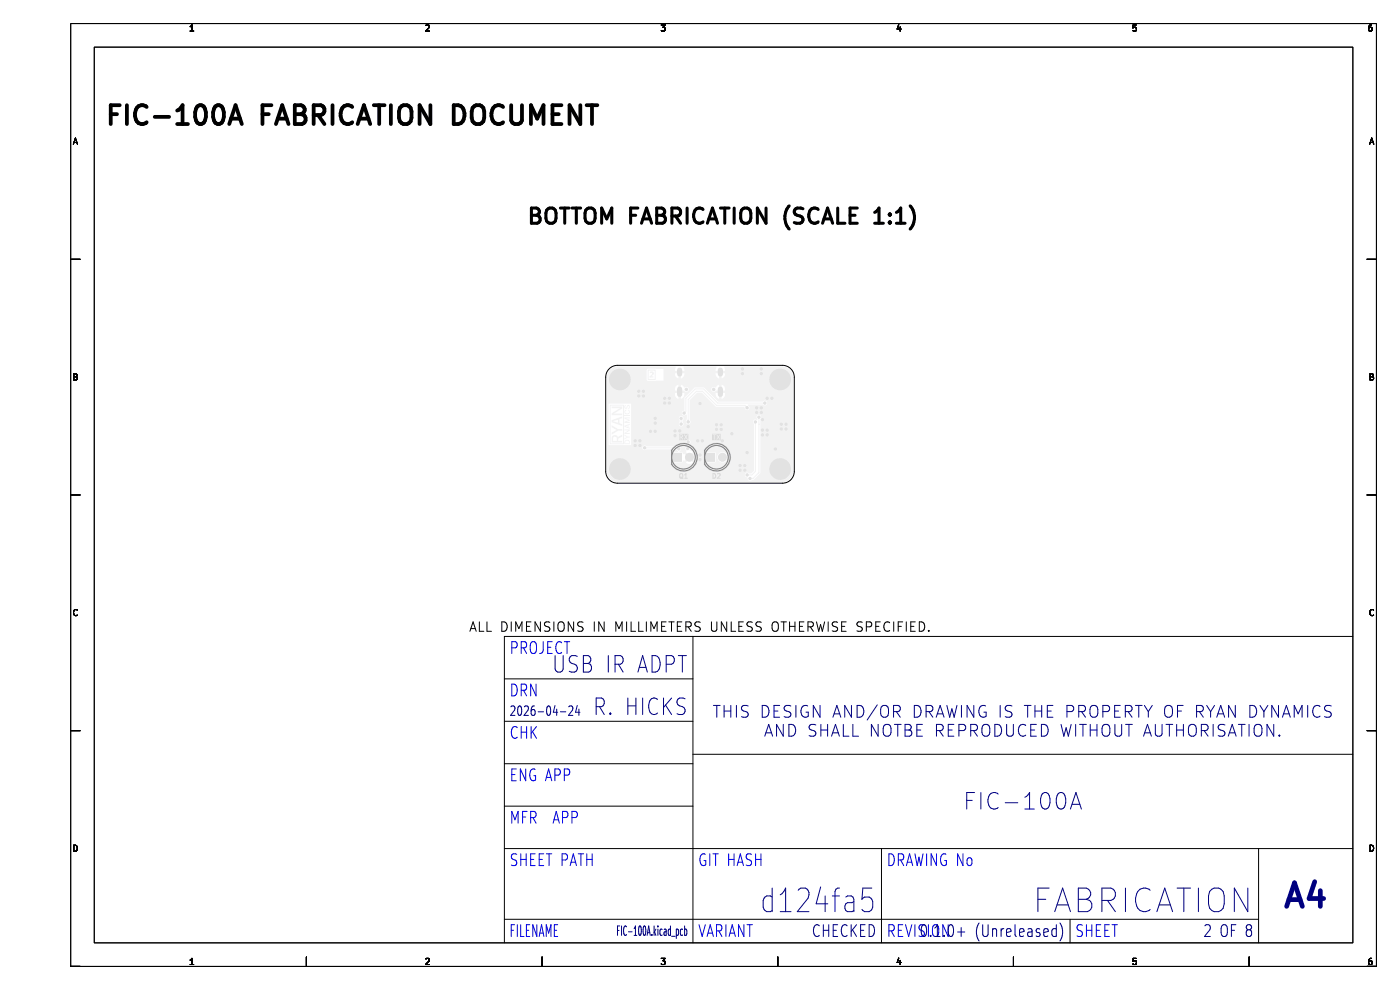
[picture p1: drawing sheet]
<svg xmlns="http://www.w3.org/2000/svg" width="297mm" height="210mm" viewBox="0 0 297 210" stroke-linecap="round" stroke-linejoin="round" font-family="sans-serif">
<path d="M129.4 78l1-.4 .6-.1h35a2.5 2.5 0 0 1 2.5 2.5v20a2.5 2.5 0 0 1-2.5 2.5h-35a2.5 2.5 0 0 1-2.5-2.5v-20a2.5 2.5 0 0 1 .9-2z" fill="none" stroke="#000" stroke-width=".21"/>
<g fill="#f2f2f2">
<path d="M132.5 91.1h1.1v.2l-.9 .6h.9v.1h-1.1v-.2l.9-.5h-.9z" fill-rule="evenodd"/>
<path d="M132.6 86l.2-.1-.2 .4 .2 .2 .3-.5 .3-.1 .2 .3v.4l-.3 .1 .2-.4-.2-.2-.3 .5-.3 .1-.2-.3z" fill-rule="evenodd"/>
<path d="M130 92.5l.6-.2 .5 .4 .9-.5v.4l-.8 .5h-.3l-.1-.3-.3-.2-.3 .1-.2 .4v.4h.9v-.4h.3v.4h.8v.4h-2.2v-1z" fill-rule="evenodd"/>
<path d="M132.5 90.3l1.1-.4v.2l-.3 .1v.4h-.1v-.4l-.6 .2 1 .3v.2l-1.1-.4z" fill-rule="evenodd"/>
<path d="M129.8 86.2h2.2v.4l-1.8 1.2 1.8-.1v.4h-2.2v-.4l1.8-1.1h-1.8z" fill-rule="evenodd"/>
</g>
<path d="M129.5 86h2.8v8.1h-2.8z" fill="none" stroke="#f2f2f2" stroke-width=".21"/>
<g fill="#f2f2f2">
<path d="M132.6 93.5l.4-.2 .4 .1 .2 .5h-.1l-.2-.4h-.4l-.2 .1-.1 .4h.9v-.1h.1v.3h-1.1z" fill-rule="evenodd"/>
<path d="M129.8 90.2l1.3 .8h.9v.4h-.9l-1.3 .8v-.4l1-.6-1-.6z" fill-rule="evenodd"/>
<path d="M132.5 88.6h1.1v.1h-1l1 .4v.1l-.9 .4h.9v.1h-1.1v-.2l.9-.4-.9-.3z" fill-rule="evenodd"/>
<path d="M129.8 89.1l2.2-.8v.4l-.6 .2v.8h-.3v-.7l-1.1 .4 2 .6v.4l-2.2-.8z" fill-rule="evenodd"/>
<path d="M132.5 92.2l.7 .4h.4v.2h-.4l-.7 .4v-.2l.5-.3-.5-.3z" fill-rule="evenodd"/>
<path d="M132.5 88.1h1.1v.2h-1.1z" fill-rule="evenodd"/>
<path d="M132.6 87l.2-.1-.2 .6 .5 .2 .3-.2-.2-.6 .2 .1 .2 .3v.3l-.4 .3-.5-.1-.2-.3z" fill-rule="evenodd"/>
</g>
<path d="M138 79l.3-.1 .2 .3-.6 .7h.6" fill="none" stroke="#f2f2f2" stroke-width=".25"/>
<path d="M137.5 78.5h1.5v2h-1.5z" fill="none" stroke="#f2f2f2" stroke-width=".21"/>
<g fill="#f2f2f2">
<circle cx="131.5" cy="99.5" r="2.25"/>
<circle cx="165.5" cy="99.5" r="2.25"/>
<circle cx="165.5" cy="80.5" r="2.25"/>
</g>
<path d="M144.2 78.5v.8M152.8 78.5v.8M144.2 82.6v1.1M152.8 82.6v1.1" fill="none" stroke="#f2f2f2" stroke-width="1"/>
<g fill="#f2f2f2">
<circle cx="131.5" cy="80.5" r="2.25"/>
<circle cx="153.3" cy="97" r=".9"/>
<circle cx="146.3" cy="97" r=".9"/>
<circle cx="162.8" cy="92.3" r=".3"/>
<circle cx="136.5" cy="84" r=".3"/>
<circle cx="135.8" cy="93.5" r=".3"/>
<circle cx="161.5" cy="87.5" r=".3"/>
<circle cx="142" cy="84.5" r=".3"/>
<circle cx="158" cy="98.8" r=".3"/>
<circle cx="161.8" cy="91.3" r=".3"/>
<circle cx="135.5" cy="84" r=".3"/>
<circle cx="165.8" cy="90" r=".3"/>
<circle cx="143.2" cy="91.4" r=".3"/>
<circle cx="158" cy="99.7" r=".3"/>
<circle cx="152" cy="90.1" r=".3"/>
<circle cx="135.5" cy="83" r=".3"/>
<circle cx="138" cy="91.5" r=".3"/>
<circle cx="139" cy="89.8" r=".3"/>
<circle cx="161.5" cy="78.2" r=".3"/>
<circle cx="152" cy="91.1" r=".3"/>
<circle cx="134.8" cy="93.5" r=".3"/>
<circle cx="135.8" cy="94.5" r=".3"/>
<circle cx="162.8" cy="84.5" r=".3"/>
<circle cx="160.5" cy="87.5" r=".3"/>
<circle cx="141" cy="85.5" r=".3"/>
<circle cx="153" cy="90.1" r=".3"/>
<circle cx="157" cy="98.8" r=".3"/>
<circle cx="139" cy="91.5" r=".3"/>
<circle cx="166.8" cy="90" r=".3"/>
<circle cx="139" cy="88.7" r=".3"/>
<circle cx="148" cy="93.5" r=".3"/>
<circle cx="143.2" cy="92.4" r=".3"/>
<circle cx="161.5" cy="79.3" r=".3"/>
<circle cx="136.5" cy="83" r=".3"/>
<circle cx="164.5" cy="95.3" r=".3"/>
<circle cx="148.5" cy="96.5" r=".3"/>
<circle cx="163.8" cy="84.5" r=".3"/>
<circle cx="157.5" cy="78.2" r=".3"/>
<circle cx="160.5" cy="86.5" r=".3"/>
<circle cx="157.5" cy="79.3" r=".3"/>
<circle cx="161.5" cy="86.5" r=".3"/>
<circle cx="134.8" cy="94.5" r=".3"/>
<circle cx="161.8" cy="92.3" r=".3"/>
<circle cx="142" cy="85.5" r=".3"/>
<circle cx="165.8" cy="91" r=".3"/>
<circle cx="158.5" cy="96" r=".3"/>
<circle cx="153.3" cy="93.5" r=".3"/>
<circle cx="148.5" cy="97.5" r=".3"/>
<circle cx="162.8" cy="91.3" r=".3"/>
<circle cx="149" cy="93.5" r=".3"/>
<circle cx="148.5" cy="85.6" r=".3"/>
<circle cx="146" cy="90.5" r=".3"/>
<circle cx="153" cy="91.1" r=".3"/>
<circle cx="141" cy="84.5" r=".3"/>
<circle cx="161.8" cy="89" r=".3"/>
<circle cx="157" cy="99.7" r=".3"/>
<circle cx="166.8" cy="91" r=".3"/>
<circle cx="155.3" cy="92" r=".3"/>
<circle cx="144.2" cy="91.4" r=".3"/>
<circle cx="144.5" cy="90" r=".3"/>
<circle cx="144.5" cy="88.8" r=".3"/>
<circle cx="146" cy="93.7" r=".3"/>
<circle cx="145.9" cy="95.2" r=".3"/>
<circle cx="161" cy="88.5" r=".3"/>
<circle cx="159.1" cy="101.5" r=".3"/>
<circle cx="160.3" cy="89.5" r=".3"/>
<circle cx="158.5" cy="100.7" r=".3"/>
<circle cx="144" cy="95.2" r=".3"/>
<circle cx="136.8" cy="95" r=".3"/>
<circle cx="145.1" cy="87.6" r=".3"/>
<circle cx="162.3" cy="85.5" r=".3"/>
<circle cx="146" cy="89.5" r=".3"/>
<circle cx="158.5" cy="86.5" r=".3"/>
</g>
<g fill="#f2f2f2">
<path d="M149.8 96.1h1.8v1.8h-1.8z" fill-rule="evenodd"/>
<path d="M142.8 96.1h1.8v1.8h-1.8z" fill-rule="evenodd"/>
</g>
<path d="M136.8 95h7l.2 .2M144.5 88.8v1.2M146 93.7l-.1 1.4M158.5 86.5l-.5-.5h-6l-3-3h-1.2l-1.8 1.7v4.8M160.3 89.5v10.5l-.8 .7h-1M161 90h.1M161 88.5v11.7l-1.2 1.3h-.7M162.3 85.5h-10l-3-3h-1.8l-2 2v2.8l-.4 .3" fill="none" stroke="#f2f2f2" stroke-width=".21"/>
<g fill="#f2f2f2">
<path d="M145.9 88.9h.2l.2 .5h-.6z" fill-rule="evenodd"/>
<path d="M158.1 86l.6 .3-.4 .4-.3-.5z" fill-rule="evenodd"/>
<path d="M129.3 78.5l.9-.6 .8-.1h12.4l-.2 .5h-5.9l-.1 2.2 .1 .3h.2h3.3v-2.5h2.4v.4h.7v.5h-.7a1.01 1.01 0 0 0 .7 1.1v-.8l.2 .1 .3-.1v.8l.7-.5 .1-.6h-.7v-.5h.7l-.2-.8 .1-.1h6.8l.1 .1-.2 .8h.7v.5h-.7a1.01 1.01 0 0 0 .8 1.1v-.8l.2 .1 .3-.1v.8l.6-.5 .1-.6h-.7v-.5h.7l-.2-.8 .1-.1h12.6a2.25 2.25 0 0 1 2 2.2v2.5h-14.5l-.2-.6-.5-.3v.8l-.2-.1-.3 .1v-.8l-.8 .6a.56 .56 0 0 0-.8 0 .56 .56 0 0 0 .1 .9 .56 .56 0 0 0 .8-.2h.6v.5h-.7v.4a1 1 0 0 0 .8 .8v-.8l.2 .2 .3-.2v.8a1.07 1.07 0 0 0 .7-1.2h-.7v-.5h.7v-.4h14.5v2.9h-5.5l-.1-.1a.57 .57 0 0 0-.9-.1h-9.4l-3-3h-1.9l-.5 .3h-.9a.66 .66 0 0 0-1-.3l-.3-.4-.4-.2v.8l-.2-.1-.3 .1v-.8a1.05 1.05 0 0 0-.7 1.3h.7v.5h-.7v.4a1 1 0 0 0 .7 .8v-.8l.2 .2 .3-.2 .1 .8a1.07 1.07 0 0 0 .7-1.2h-.7v-.5h.6a.54 .54 0 0 0 .7 .2 .54 .54 0 0 0 .3-.6h.9l-1.8 1.9v2.7a.56 .56 0 0 0-.5 .8 .56 .56 0 0 0 .9 0l.1 .8h-.7a.52 .52 0 0 0-.8-.3 .52 .52 0 0 0 0 .8v.3a.52 .52 0 0 0-.1 .8 .52 .52 0 0 0 .8 0 .52 .52 0 0 0-.1-.8l.2-.8h.7l-.1 .5a.52 .52 0 0 0 .1 .7 .52 .52 0 0 0 .7-.1 .52 .52 0 0 0 0-.7l-.1-4.2 1.6-1.6h1l3 3h5.9l.2 .3a.55 .55 0 0 0 .9 .2 .55 .55 0 0 0-.3-.9l3.2-.1a.52 .52 0 0 0 .6 .2 .52 .52 0 0 0 .4-.6h5.5v3h-6.8v-.1a.54 .54 0 0 0-.9-.1 .54 .54 0 0 0 .1 .8l-.1 .1a.54 .54 0 0 0-.8 .1 .54 .54 0 0 0 .2 .8v6.9h-5.6a1.1 1.1 0 0 0-1.7-.8h-.9l-.2-.2h-1.9l-.1 1h-1.9l-.3-.7-.7 .7-.3-.3 .7-.8-.8-.2v-1.4a.53 .53 0 0 0 .1-.8 .53 .53 0 0 0-.8 0 .53 .53 0 0 0 .1 .8v.2h-11.8v-8.8h-4.8v8.8h16.6l-.1 .3a.69 .69 0 0 0 0 1l-.1 .1 .7 .8-.4 .3-.7-.7-.3 .1-.1-.4-.6-.1a.56 .56 0 0 0 .4-.7 .56 .56 0 0 0-.7-.4h-6.6a.52 .52 0 0 0-.8-.1 .52 .52 0 0 0 0 .8 .52 .52 0 0 0 .8-.1h6.2l.4 .4v.2l-1.2 .1 .1 2 2 .1 .2-.4 .2 .1 .7-.7 .4 .3-.7 .8a1.39 1.39 0 0 0 1.6 0l-.7-.8 .3-.3 .7 .7 .3-.9h1.9l.1 1.2h2l.1-.2v-1.8h.9a1.1 1.1 0 0 0 .1 1.9 1.1 1.1 0 0 0 1.6-1.1h5.6l-.1 2.9-.5 .6h-.4a.55 .55 0 0 0-1 .2 .55 .55 0 0 0 .6 .7 .54 .54 0 0 0 .3 .7 .54 .54 0 0 0 .7-.2l.3-.1 1.4-1.4v-11.3l.2-.6h6.8l-.1 11.9a2.25 2.25 0 0 1-2.2 1.9h-35.3a2.25 2.25 0 0 1-1.9-2.2v-20l.1-.8z" fill-rule="evenodd"/>
</g>
<g fill="#fff">
<circle cx="162.8" cy="92.3" r=".15"/>
<circle cx="136.5" cy="84" r=".15"/>
<circle cx="135.8" cy="93.5" r=".15"/>
<circle cx="161.5" cy="87.5" r=".15"/>
<circle cx="142" cy="84.5" r=".15"/>
<circle cx="158" cy="98.8" r=".15"/>
<circle cx="161.8" cy="91.2" r=".15"/>
<circle cx="135.5" cy="84" r=".15"/>
<circle cx="165.8" cy="90" r=".15"/>
<circle cx="143.2" cy="91.4" r=".15"/>
<circle cx="158" cy="99.7" r=".15"/>
<circle cx="152" cy="90.1" r=".15"/>
<circle cx="135.5" cy="83" r=".15"/>
<circle cx="138" cy="91.5" r=".15"/>
<circle cx="139" cy="89.8" r=".15"/>
<circle cx="161.5" cy="78.2" r=".15"/>
<circle cx="152" cy="91.1" r=".15"/>
<circle cx="134.8" cy="93.5" r=".15"/>
<circle cx="135.8" cy="94.5" r=".15"/>
<circle cx="162.8" cy="84.5" r=".15"/>
<circle cx="160.5" cy="87.5" r=".15"/>
<circle cx="141" cy="85.5" r=".15"/>
<circle cx="153" cy="90.1" r=".15"/>
<circle cx="157" cy="98.8" r=".15"/>
<circle cx="139" cy="91.5" r=".15"/>
<circle cx="166.8" cy="90" r=".15"/>
<circle cx="139" cy="88.8" r=".15"/>
<circle cx="148" cy="93.5" r=".15"/>
<circle cx="143.2" cy="92.4" r=".15"/>
<circle cx="161.5" cy="79.2" r=".15"/>
<circle cx="136.5" cy="83" r=".15"/>
<circle cx="164.5" cy="95.3" r=".15"/>
<circle cx="148.5" cy="96.5" r=".15"/>
<circle cx="163.8" cy="84.5" r=".15"/>
<circle cx="157.5" cy="78.2" r=".15"/>
<circle cx="160.5" cy="86.5" r=".15"/>
<circle cx="157.5" cy="79.2" r=".15"/>
<circle cx="161.5" cy="86.5" r=".15"/>
<circle cx="134.8" cy="94.5" r=".15"/>
<circle cx="161.8" cy="92.3" r=".15"/>
<circle cx="142" cy="85.5" r=".15"/>
<circle cx="165.8" cy="91" r=".15"/>
<circle cx="158.5" cy="96" r=".15"/>
<circle cx="153.3" cy="93.5" r=".15"/>
<circle cx="148.5" cy="97.5" r=".15"/>
<circle cx="162.8" cy="91.2" r=".15"/>
<circle cx="149" cy="93.5" r=".15"/>
<circle cx="148.5" cy="85.6" r=".15"/>
<circle cx="146" cy="90.5" r=".15"/>
<circle cx="153" cy="91.1" r=".15"/>
<circle cx="141" cy="84.5" r=".15"/>
<circle cx="161.8" cy="89" r=".15"/>
<circle cx="157" cy="99.7" r=".15"/>
<circle cx="166.8" cy="91" r=".15"/>
<circle cx="155.3" cy="92" r=".15"/>
<circle cx="144.2" cy="91.4" r=".15"/>
<circle cx="144.5" cy="90" r=".15"/>
<circle cx="144.5" cy="88.8" r=".15"/>
<circle cx="146" cy="93.7" r=".15"/>
<circle cx="145.9" cy="95.1" r=".15"/>
<circle cx="161" cy="88.5" r=".15"/>
<circle cx="159.1" cy="101.5" r=".15"/>
<circle cx="160.3" cy="89.5" r=".15"/>
<circle cx="158.5" cy="100.7" r=".15"/>
<circle cx="144" cy="95.2" r=".15"/>
<circle cx="136.8" cy="95" r=".15"/>
<circle cx="145.1" cy="87.6" r=".15"/>
<circle cx="162.3" cy="85.5" r=".15"/>
<circle cx="146" cy="89.5" r=".15"/>
<circle cx="158.5" cy="86.5" r=".15"/>
<circle cx="131.5" cy="99.5" r="1.35"/>
<circle cx="165.5" cy="99.5" r="1.35"/>
<circle cx="165.5" cy="80.5" r="1.35"/>
<circle cx="145.6" cy="82.6" r=".33"/>
<circle cx="151.4" cy="82.6" r=".33"/>
</g>
<path d="M144.2 78.5v.8M152.8 78.5v.8M144.2 82.6v1.1M152.8 82.6v1.1" fill="none" stroke="#fff" stroke-width=".6"/>
<g fill="#fff">
<circle cx="131.5" cy="80.5" r="1.35"/>
<circle cx="150.7" cy="97" r=".45"/>
<circle cx="153.3" cy="97" r=".45"/>
<circle cx="143.7" cy="97" r=".45"/>
<circle cx="146.3" cy="97" r=".45"/>
</g>
<g fill="#e2e2e2">
<circle cx="131.5" cy="99.5" r="2.3"/>
<circle cx="165.5" cy="99.5" r="2.3"/>
<circle cx="165.5" cy="80.5" r="2.3"/>
<circle cx="145.6" cy="82.6" r=".37"/>
<circle cx="151.4" cy="82.6" r=".37"/>
</g>
<path d="M144.2 78.5v.8M152.8 78.5v.8M144.2 82.6v1.1M152.8 82.6v1.1" fill="none" stroke="#e2e2e2" stroke-width="1.1"/>
<g fill="#e2e2e2">
<circle cx="131.5" cy="80.5" r="2.3"/>
<circle cx="153.3" cy="97" r=".95"/>
<circle cx="146.3" cy="97" r=".95"/>
<circle cx="162.8" cy="92.2" r=".35"/>
<circle cx="136.5" cy="84" r=".35"/>
<circle cx="135.8" cy="93.5" r=".35"/>
<circle cx="161.5" cy="87.5" r=".35"/>
<circle cx="142" cy="84.5" r=".35"/>
<circle cx="158" cy="98.8" r=".35"/>
<circle cx="161.8" cy="91.2" r=".35"/>
<circle cx="135.5" cy="84" r=".35"/>
<circle cx="165.8" cy="90" r=".35"/>
<circle cx="143.2" cy="91.4" r=".35"/>
<circle cx="158" cy="99.8" r=".35"/>
<circle cx="152" cy="90.1" r=".35"/>
<circle cx="135.5" cy="83" r=".35"/>
<circle cx="138" cy="91.5" r=".35"/>
<circle cx="139" cy="89.8" r=".35"/>
<circle cx="161.5" cy="78.3" r=".35"/>
<circle cx="152" cy="91.1" r=".35"/>
<circle cx="134.8" cy="93.5" r=".35"/>
<circle cx="135.8" cy="94.5" r=".35"/>
<circle cx="162.8" cy="84.5" r=".35"/>
<circle cx="160.5" cy="87.5" r=".35"/>
<circle cx="141" cy="85.5" r=".35"/>
<circle cx="153" cy="90.1" r=".35"/>
<circle cx="157" cy="98.8" r=".35"/>
<circle cx="139" cy="91.5" r=".35"/>
<circle cx="166.8" cy="90" r=".35"/>
<circle cx="139" cy="88.7" r=".35"/>
<circle cx="148" cy="93.5" r=".35"/>
<circle cx="143.2" cy="92.4" r=".35"/>
<circle cx="161.5" cy="79.2" r=".35"/>
<circle cx="136.5" cy="83" r=".35"/>
<circle cx="164.5" cy="95.3" r=".35"/>
<circle cx="148.5" cy="96.5" r=".35"/>
<circle cx="163.8" cy="84.5" r=".35"/>
<circle cx="157.5" cy="78.3" r=".35"/>
<circle cx="160.5" cy="86.5" r=".35"/>
<circle cx="157.5" cy="79.2" r=".35"/>
<circle cx="161.5" cy="86.5" r=".35"/>
<circle cx="134.8" cy="94.5" r=".35"/>
<circle cx="161.8" cy="92.2" r=".35"/>
<circle cx="142" cy="85.5" r=".35"/>
<circle cx="165.8" cy="91" r=".35"/>
<circle cx="158.5" cy="96" r=".35"/>
<circle cx="153.3" cy="93.5" r=".35"/>
<circle cx="148.5" cy="97.5" r=".35"/>
<circle cx="162.8" cy="91.2" r=".35"/>
<circle cx="149" cy="93.5" r=".35"/>
<circle cx="148.5" cy="85.6" r=".35"/>
<circle cx="146" cy="90.5" r=".35"/>
<circle cx="153" cy="91.1" r=".35"/>
<circle cx="141" cy="84.5" r=".35"/>
<circle cx="161.8" cy="89" r=".35"/>
<circle cx="157" cy="99.8" r=".35"/>
<circle cx="166.8" cy="91" r=".35"/>
<circle cx="155.3" cy="92" r=".35"/>
<circle cx="144.2" cy="91.4" r=".35"/>
<circle cx="144.5" cy="90" r=".35"/>
<circle cx="144.5" cy="88.8" r=".35"/>
<circle cx="146" cy="93.7" r=".35"/>
<circle cx="145.9" cy="95.1" r=".35"/>
<circle cx="161" cy="88.5" r=".35"/>
<circle cx="159.1" cy="101.5" r=".35"/>
<circle cx="160.3" cy="89.5" r=".35"/>
<circle cx="158.5" cy="100.7" r=".35"/>
<circle cx="144" cy="95.2" r=".35"/>
<circle cx="136.8" cy="95" r=".35"/>
<circle cx="145.1" cy="87.6" r=".35"/>
<circle cx="162.3" cy="85.5" r=".35"/>
<circle cx="146" cy="89.5" r=".35"/>
<circle cx="158.5" cy="86.5" r=".35"/>
</g>
<g fill="#e2e2e2">
<path d="M149.8 96.1h1.9v1.8h-1.9z" fill-rule="evenodd"/>
<path d="M142.8 96.1h1.9v1.8h-1.9z" fill-rule="evenodd"/>
</g>
<g fill="#dbdbdb">
<path d="M151.1 92h1.8v.2h-.2l-.3 .4-.3-.5-.9 .1 .3 .1v1l.1-1 .3-.1 .4 .5-.3 .6 .4-.5 .4 .5-.3-.6 .4-.5v1.2h-1.8z" fill-rule="evenodd"/>
<path d="M144.3 92.3h.4v.3l-.4 .1z" fill-rule="evenodd"/>
<path d="M144.1 92h1.9v.2h-.2l-.3 .4-.3-.5v.3h-.3l-.2-.3-.5 .1v1h.1v-.4h.2l.3 .5-.2-.5 .3-.4h.3l.2 .3-.3 .6 .4-.5 .4 .5-.3-.6 .4-.5v1.2h-1.9z" fill-rule="evenodd"/>
</g>
<g fill="none" stroke="#dbdbdb" stroke-width=".21">
<path d="M142.8 95a2.99 2.99 0 0 1 4.4 0 2.99 2.99 0 0 1-.4 4.4 2.99 2.99 0 0 1-4.4-.9v-3zM149.8 95a2.99 2.99 0 0 1 4.4 0 2.99 2.99 0 0 1-.4 4.4 2.99 2.99 0 0 1-4.4-.9v-3zM144.2 100.6l.2-.1 .4 .1 .1 .5-.2 .3-.5-.1zM144.4 101.2l.5 .4M145.2 101.5h.6M145.2 100.7l.3-.2v1M151.3 100.5a.51 .51 0 0 1 .5 .5 .51 .51 0 0 1-.5 .5zM152.2 100.5h.4l.2 .2-.6 .8h.6"/>
<circle cx="145" cy="97" r="2.5"/>
<circle cx="152" cy="97" r="2.5"/>
</g>
<g fill="none" stroke="#818181" stroke-width=".21">
<path d="M142.8 95.1a2.9 2.9 0 0 1 4.3-.1 2.9 2.9 0 0 1-.4 4.3 2.9 2.9 0 0 1-4.2-.8v-3zM149.8 95.1a2.9 2.9 0 0 1 4.3-.1 2.9 2.9 0 0 1-.4 4.3 2.9 2.9 0 0 1-4.2-.8v-3z"/>
<circle cx="145" cy="97" r="2.5"/>
<circle cx="152" cy="97" r="2.5"/>
</g>
<g fill="none" stroke="#000" stroke-width=".21">
<path d="M15 5h277v200h-277zM20 10h267v190h-267zM40.3 6.6h.8M40.3 5.7l.4-.4v1.3M90.3 5.4l.5-.1 .3 .4-.8 .9h.8M140.3 5.3h.8l-.4 .5 .3 .1v.6l-.2 .1-.5-.1M190.7 5.2l-.4 1h.9M191 5.7v.9M241 5.3h-.6l-.1 .6h.7v.6l-.2 .1-.5-.1M291 5.3l-.4 .1-.2 .2-.1 .7 .3 .3 .4-.1v-.6l-.4-.1-.3 .2M15.6 30.6l.4-1.3 .4 1.3M15.7 30.2h.6"/>
<path d="M290.6 30.6l.4-1.3 .4 1.3M290.7 30.2h.6M15 55h2M290 55h2M15.7 79.3h.4l.2 .2-.2 .4 .2 .1 .1 .3-.2 .3h-.5zM15.7 79.9h.4M290.7 79.3h.4l.2 .2-.2 .4 .2 .1 .1 .3-.2 .3h-.5zM290.7 79.9h.4M15 105h2M290 105h2M16.4 129.4a.58 .58 0 0 0-.8 .5 .58 .58 0 0 0 .8 .6M99.7 133.9l.7-2 .6 2"/>
<path d="M99.9 133.3h.9M101.7 131.9v2h.9M103.3 131.9v2h1M106.5 131.9a1.01 1.01 0 0 1 1.1 1 1.01 1.01 0 0 1-1.1 1zM108.5 131.9v2M109.4 133.9v-2l.7 1.4 .6-1.4v2M111.7 132.9h.7M112.6 131.9h-.9v2h.9M114.6 131.9v2l-1.1-2v2M116.6 132l-.7-.1-.4 .4 .2 .5 .9 .4v.5l-.3 .2-.8-.1M117.5 131.9v2M118.6 132a.66 .66 0 0 1 .7 0 .66 .66 0 0 1 .4 .6v.7a.67 .67 0 0 1-.7 .6 .67 .67 0 0 1-.6-.6v-.7z"/>
<path d="M121.7 131.9v2l-1.2-2v2M123.7 132l-.8-.1-.3 .2v.6l.9 .4 .2 .4-.4 .4-.7-.1M126.1 131.9v2M128.2 131.9v2l-1.2-2v2M130.6 133.9v-2l.7 1.4 .7-1.4v2M132.9 131.9v2M133.9 131.9v2h.9M135.5 131.9v2h1M137.1 131.9v2M138.1 133.9v-2l.6 1.4 .7-1.4v2M140.4 132.9h.6M141.3 131.9h-.9v2h.9"/>
<path d="M141.9 131.9h1.1M142.5 131.9v2M143.7 132.9h.7M144.6 131.9h-.9v2h.9M145.5 133l1-.1 .1-.3v-.5l-.3-.2h-.8v2M146 133l.6 .9M147 135v65M148.5 132l-.7-.1-.3 .2v.6l.9 .4 .1 .4-.3 .4-.8-.1M150.9 131.9v1.6l.4 .4 .6-.1 .2-.3v-1.6M154.2 131.9v2l-1.2-2v2M155.1 131.9v2h1M156.7 132.9h.7"/>
<path d="M157.7 131.9h-1v2h1M159.6 132l-.8-.1-.3 .4 .1 .5 .9 .4v.5l-.3 .2-.7-.1M161.5 132l-.8-.1-.2 .2v.6l.8 .4 .2 .4-.4 .4-.7-.1M163.9 132.2a.67 .67 0 0 1 .7-.3 .67 .67 0 0 1 .5 .7v.7a.67 .67 0 0 1-.6 .6 .67 .67 0 0 1-.7-.6zM165.7 131.9h1.1M166.3 131.9v2M167.5 132.9h1.1M167.5 131.9v2M168.6 131.9v2M169.6 132.9h.7M170.6 131.9h-1v2h1M171.4 133l1-.1 .1-.3v-.5l-.3-.2h-.8v2"/>
<path d="M171.9 133l.6 .9M173.2 131.9l.5 2 .4-1.4 .4 1.4 .4-2M175.7 131.9v2M177.7 132l-.8-.1-.3 .4 .1 .5 .9 .4v.5l-.3 .2-.7-.1M178.5 132.9h.7M179.5 131.9h-1v2h1M182.9 132l-.7-.1-.3 .2v.6l.8 .4 .2 .4-.3 .4-.8-.1M183.8 133l.9-.1a.54 .54 0 0 0 .2-.6 .54 .54 0 0 0-.4-.4h-.7v2M185.8 132.9h.7M186.7 131.9h-.9v2h.9M188.7 132.1a.8 .8 0 0 0-1 0 .8 .8 0 0 0-.2 1 .75 .75 0 0 0 .4 .7 .75 .75 0 0 0 .8-.1M189.6 131.9v2"/>
<path d="M190.5 132.9h.7M191.5 131.9h-1v2M192.3 131.9v2M193.2 132.9h.7M194.2 131.9h-1v2h1M195 131.9a1.01 1.01 0 0 1 1.2 1 1.01 1.01 0 0 1-1.2 1zM197 133.7v.2M287 135h-180v65M291.4 129.4a.58 .58 0 0 0-.8 .5 .58 .58 0 0 0 .8 .6M15 155h2M107 153h40M107 144h40"/>
<path d="M290 155h2M15.7 179.3a.66 .66 0 0 1 .7 .6 .66 .66 0 0 1-.7 .7zM107 162h40M107 171h40M147 160h140M290.7 179.3a.66 .66 0 0 1 .7 .6 .66 .66 0 0 1-.7 .7zM107 180h180M107 195h160M187 180v20M227 195v5M267 180v20M15 205h2"/>
<path d="M40.3 203.7l.4-.4v1.3M40.3 204.6h.8M65 203v2M90.3 203.4l.5-.1 .3 .4-.8 .9h.8M115 203v2M140.3 203.3h.8l-.4 .5 .3 .1v.6l-.2 .1-.5-.1M165 203v2M190.7 203.2l-.4 1h.9M191 203.7v.9M215 203v2M241 203.3h-.6l-.1 .6h.7v.6l-.2 .1-.5-.1M265 203v2"/>
<path d="M290 205h2M291 203.3l-.4 .1-.2 .2-.1 .8 .3 .2 .4-.1v-.6l-.4-.1-.3 .2"/>
</g>
<g fill="none" stroke="#000" stroke-width=".8">
<path d="M23.5 24.2h1.3M25.4 22.3h-1.9v4M26.9 22.3v4M31.1 22.7a1.49 1.49 0 0 0-1.7-.2 1.49 1.49 0 0 0-.8 1.5 1.7 1.7 0 0 0 .5 1.8 1.7 1.7 0 0 0 1.8 .3l.2-.2M32.8 24.8h3.1M37.6 26.3h2.3M37.6 23.5l.4-.2 .7-1v4M42 22.5a.95 .95 0 0 1 1.5 .6 3.1 3.1 0 0 1-.4 3 .95 .95 0 0 1-1.5-.5 3.1 3.1 0 0 1 .4-3.1zM45.8 22.5a.95 .95 0 0 1 1.5 .6 3.1 3.1 0 0 1-.4 3 .95 .95 0 0 1-1.5-.5 3.1 3.1 0 0 1 .4-3.1zM48.6 26.3l1.4-4 1.3 4M49 25.2h1.9M55.7 24.2h1.3"/>
<path d="M57.6 22.3h-1.9v4M58.5 26.3l1.4-4 1.3 4M58.9 25.2h1.9M62.5 24.2h1.4M62.5 22.3h1.4a.97 .97 0 0 1 .8 1 .97 .97 0 0 1-.8 .9 1.06 1.06 0 0 1 1 1 1.06 1.06 0 0 1-.8 1.1h-1.6zM66.5 24.4h1.6a1.09 1.09 0 0 0 .8-1 1.09 1.09 0 0 0-.8-1.1h-1.6v4M67.5 24.4l1.3 1.9M70.5 22.3v4M74.7 22.7a1.49 1.49 0 0 0-1.7-.2 1.49 1.49 0 0 0-.7 1.5 1.7 1.7 0 0 0 .4 1.8 1.7 1.7 0 0 0 1.8 .3l.2-.2M75.9 26.3l1.3-4 1.3 4M76.3 25.2h1.9M79.3 22.3h2.3"/>
<path d="M80.4 22.3v4M82.9 22.3v4M84.8 22.9a1.34 1.34 0 0 1 1.6-.6 1.34 1.34 0 0 1 .9 1.3v1.4a1.33 1.33 0 0 1-1.3 1.4 1.33 1.33 0 0 1-1.4-1.4v-1.4zM91.3 22.3v4l-2.3-4v4M96.3 22.3h.9a2.18 2.18 0 0 1 1 3.4l-.4 .4-.6 .2h-.9zM100.3 22.9a1.34 1.34 0 0 1 1.5-.6 1.34 1.34 0 0 1 .9 1.3v1.4a1.33 1.33 0 0 1-1.3 1.4 1.33 1.33 0 0 1-1.3-1.4v-1.4zM106.7 22.7a1.49 1.49 0 0 0-1.7-.2 1.49 1.49 0 0 0-.7 1.5 1.69 1.69 0 0 0 .4 1.8 1.69 1.69 0 0 0 1.8 .3l.2-.2M108.4 22.3v3.3l.4 .5 .4 .2h.8l.3-.2 .4-.5v-3.3M112.6 26.3v-4l1.4 2.9 1.3-2.9v4M117.2 24.2h1.3M119.1 22.3h-1.9v4h1.9M123.1 22.3v4l-2.3-4v4"/>
<path d="M124.4 22.3h2.3M125.6 22.3v4"/>
</g>
<g fill="none" stroke="#000" stroke-width=".65">
<path d="M112.7 44.1h1.1a.78 .78 0 0 1 .6 .8 .78 .78 0 0 1-.6 .8 .86 .86 0 0 1 .8 .7 .86 .86 0 0 1-.6 1h-1.3zM112.7 45.7h1.1M116.3 44.3a1.07 1.07 0 0 1 1.1-.1 1.07 1.07 0 0 1 .6 1v1.1a1.08 1.08 0 0 1-1.1 1.1 1.08 1.08 0 0 1-1.1-1.1v-1.1l.2-.6zM118.9 44.1h1.8M119.8 44.1v3.3M121.3 44.1h1.9M122.3 44.1v3.3M124.3 44.6a1.08 1.08 0 0 1 1.2-.5 1.08 1.08 0 0 1 .8 1.1v1.1a1.08 1.08 0 0 1-1.1 1.1 1.08 1.08 0 0 1-1.1-1.1zM127.6 47.4v-3.3l1.1 2.3 1.1-2.3v3.3M133.8 45.7h1.1M135.3 44.1h-1.5v3.3M136.1 47.4l1.1-3.3 1 3.3"/>
<path d="M136.4 46.4h1.5M139.3 44.1h1.1a.78 .78 0 0 1 .6 .8 .78 .78 0 0 1-.6 .8 .86 .86 0 0 1 .8 .7 .86 .86 0 0 1-.7 1h-1.2zM139.3 45.7h1.1M142.5 45.8h1.3a.88 .88 0 0 0 .6-.8 .88 .88 0 0 0-.6-.9h-1.3v3.3M143.3 45.8l1.1 1.6M145.8 44.1v3.3M149.1 44.4a1.2 1.2 0 0 0-1.3-.1 1.2 1.2 0 0 0-.7 1.2 1.37 1.37 0 0 0 .4 1.5 1.37 1.37 0 0 0 1.5 .2l.1-.1M150.1 47.4l1-3.3 1.1 3.3M150.4 46.4h1.5M152.8 44.1h1.9M153.8 44.1v3.3M155.8 44.1v3.3"/>
<path d="M157.3 44.6a1.08 1.08 0 0 1 1.2-.5 1.08 1.08 0 0 1 .8 1.1v1.1a1.08 1.08 0 0 1-1.1 1.1 1.08 1.08 0 0 1-1.1-1.1zM162.5 44.1v3.3l-1.8-3.3v3.3M167.4 43.7a3.7 3.7 0 0 0 0 4.9M170.3 44.3l-1.2-.2a.78 .78 0 0 0-.6 .8 .78 .78 0 0 0 .6 .8 1.18 1.18 0 0 1 1.2 .7 .82 .82 0 0 1-.6 1l-1.2-.2M173.6 44.4a1.2 1.2 0 0 0-1.4-.1 1.2 1.2 0 0 0-.6 1.2 1.37 1.37 0 0 0 .3 1.5 1.37 1.37 0 0 0 1.5 .2l.2-.1M174.5 47.4l1.1-3.3 1 3.3M174.8 46.4h1.5M177.7 44.1v3.3h1.6M180.3 45.7h1.1M181.9 44.1h-1.6v3.3h1.6M185.6 47.4h1.8M185.6 45.1l.3-.2 .6-.8v3.3"/>
<path d="M188.8 47.1l.1 .1-.1 .2M188.8 47.1l-.2 .1 .2 .2M188.8 45.4v.3M188.8 47.1v.3M188.8 45.4l.1 .1-.1 .2M188.8 45.4l-.2 .1 .2 .2M190.2 47.4h1.8M190.2 45.1l.3-.2 .6-.8v3.3M193.1 43.7a3.7 3.7 0 0 1 0 4.9"/>
</g>
<g fill="none" stroke="#00007f" stroke-width=".21">
<path d="M117.8 139.1v2.8l.2 .5 .3 .2h.6l.4-.4 .2-.3v-2.8M122.5 139.2l-1.2-.1a.88 .88 0 0 0-.6 .8 .88 .88 0 0 0 .6 .8 1.07 1.07 0 0 1 1.2 1.2l-.2 .3-.4 .4-1.1-.2M123.8 139.1h1a.89 .89 0 0 1 .5 .8 .89 .89 0 0 1-.5 .8 .96 .96 0 0 1 .7 .9 .96 .96 0 0 1-.6 1h-1.1zM129 139.1v3.5M138.3 139.1h.7a2.03 2.03 0 0 1 .8 3l-.3 .3-.5 .2h-.7zM143.9 139.1h1.7M144.8 139.1v3.5M108.4 149.9l.2-.1h.4l.2 .1v.4l-.9 1.5h.9M110 149.8h.3a1.52 1.52 0 0 1 0 2h-.1a1.64 1.64 0 0 1-.2-2zM111.2 149.9l.3-.1h.3l.3 .5-.9 1.5h.9M113.4 149.8h-.4a1.92 1.92 0 0 0-.2 1.9h.6l.1-.8-.3-.4h-.2l-.3 .4M114.2 151h1.1"/>
<path d="M116.2 149.8h.3a1.52 1.52 0 0 1 0 2h-.2a1.64 1.64 0 0 1-.1-2zM117.7 149.7l-.3 1.4h.9M118.1 150.4v1.4M118.9 151h1.1M120.7 149.9l.2-.1h.3l.3 .5-.9 1.5h.9M122.5 149.7l-.4 1.4h.9M122.8 150.4v1.4M123.8 140.7h1M126.5 149.9h1.1a1 1 0 0 0 .6-.9 1 1 0 0 0-.6-.9h-1.1v3.5M127.2 149.9l1 1.7M129.5 151.2l.1 .2-.1 .2M129.5 151.2l-.2 .2 .2 .2"/>
<path d="M129.5 151.2v.4M130.5 140.9h1.1a1 1 0 0 0 .6-.9 1 1 0 0 0-.6-.9h-1.1v3.5M131.2 140.9l1 1.7M133.2 148.1v3.5M133.2 149.7h1.7M134.9 148.1v3.5M135.3 142.6l1-3.5 1 3.5M135.6 141.6h1.4M136.3 148.1v3.5M139.5 148.4a.98 .98 0 0 0-1-.3 .98 .98 0 0 0-.7 .8 1.95 1.95 0 0 0 .8 2.7l.9-.4M140.8 148.1v3.5M141.2 149.6l1.3 2"/>
<path d="M141.3 140.9h1.2a1 1 0 0 0 .6-.9 1 1 0 0 0-.6-.9h-1.2v3.5M142.5 148.1l-1.7 2M145.3 148.2l-1.1-.1a.88 .88 0 0 0-.6 .8 .88 .88 0 0 0 .6 .8 1.07 1.07 0 0 1 1.1 1.2l-.3 .5-.2 .2-1.2-.2M151.3 149.6h1.5M152.1 149.6v2.5M153.6 149.6v2.5M153.6 150.8h1.4M155 149.6v2.5M156.2 149.6v2.5M158.7 149.8l-.9-.2a.61 .61 0 0 0-.5 .6 .61 .61 0 0 0 .5 .6 .91 .91 0 0 1 .9 .6 .64 .64 0 0 1-.4 .7l-1-.1M161.7 149.6a1.32 1.32 0 0 1 1.4 .9 1.32 1.32 0 0 1-.4 1.5l-1 .1zM162.2 156.2l.9-2.5 .8 2.5"/>
<path d="M162.5 155.5h1.2M164.2 150.8h.8M165.4 149.6h-1.2v2.5h1.2M166.2 153.7v2.5l-1.5-2.5v2.5M167.4 153.7a1.32 1.32 0 0 1 1.4 .8 1.32 1.32 0 0 1-.5 1.5l-.9 .2zM167.8 149.8l-1-.2a.61 .61 0 0 0-.5 .6 .61 .61 0 0 0 .5 .6 .92 .92 0 0 1 1 .6 .64 .64 0 0 1-.5 .7l-1-.1M168.8 149.6v2.5M171.3 149.8a1.03 1.03 0 0 0-1.1 .1 1.03 1.03 0 0 0-.3 1.2 .94 .94 0 0 0 .5 .9 .94 .94 0 0 0 1.1-.1v-.8h-.5M173.1 153.8l-1-.1a.61 .61 0 0 0-.5 .6 .61 .61 0 0 0 .5 .6 .92 .92 0 0 1 1 .6 .64 .64 0 0 1-.5 .7l-1-.2M174 149.6v2.5l-1.5-2.5v2.5M174.1 153.7v2.5M174.1 154.9h1.5"/>
<path d="M175.6 153.7v2.5M176.4 156.2l.8-2.5 .9 2.5M176.6 155.5h1.2M176.7 152.1l.8-2.5 .9 2.5M176.9 151.4h1.2M178.9 153.7v2.5h1.2M180.6 149.6v2.5l-1.4-2.5v2.5M180.9 153.7v2.5h1.2M181.8 149.6a1.32 1.32 0 0 1 1.4 .9 1.32 1.32 0 0 1-.4 1.5l-1 .1zM186.1 149.5l-2.1 3.2M186.3 153.7v2.5l-1.4-2.5v2.5M187.2 149.8a.83 .83 0 0 1 .9-.1 .83 .83 0 0 1 .4 .8v.8a.83 .83 0 0 1-.8 .9 .83 .83 0 0 1-.9-.9v-.8z"/>
<path d="M187.5 154a.84 .84 0 0 1 .9-.3 .84 .84 0 0 1 .6 .8v.8a.83 .83 0 0 1-.8 .9 .83 .83 0 0 1-.8-.9zM189.6 151h.9a.68 .68 0 0 0 .5-.7 .68 .68 0 0 0-.5-.7h-.9v2.5M189.7 153.7h1.5M190.2 151l.8 1.1M190.5 153.7v2.5M192 153.7h.8a.61 .61 0 0 1 .5 .6 .61 .61 0 0 1-.5 .6 .67 .67 0 0 1 .7 .6 .67 .67 0 0 1-.5 .7h-1zM192 154.9h.8M194 149.6a1.32 1.32 0 0 1 1.4 .9 1.32 1.32 0 0 1-.5 1.5l-.9 .1zM194.5 154.9h.8M195.7 153.7h-1.2v2.5h1.2M196.5 151h.9a.68 .68 0 0 0 .5-.7 .68 .68 0 0 0-.5-.7h-.9v2.5M197.1 151l.8 1.1"/>
<path d="M198.6 152.1l.8-2.5 .9 2.5M198.7 155h.9a.68 .68 0 0 0 .5-.7 .68 .68 0 0 0-.5-.6h-.9v2.5M198.8 151.4h1.2M199.3 155l.8 1.2M200.9 149.6l.6 2.5 .4-1.7 .5 1.7 .6-2.5M201.2 154.9h.8M202.4 153.7h-1.2v2.5h1.2M203.4 155h1a.68 .68 0 0 0 .5-.7 .68 .68 0 0 0-.5-.6h-1v2.5M204 149.6v2.5M205.9 155h1a.68 .68 0 0 0 .5-.7 .68 .68 0 0 0-.5-.6h-1v2.5M206.5 155l.9 1.2M206.6 149.6v2.5l-1.4-2.5v2.5"/>
<path d="M208.4 154a.84 .84 0 0 1 1-.3 .84 .84 0 0 1 .6 .8v.8a.83 .83 0 0 1-.9 .9 .83 .83 0 0 1-.8-.9zM209.1 149.8a1.03 1.03 0 0 0-1.2 .1 1.03 1.03 0 0 0-.2 1.2 .94 .94 0 0 0 .4 .9 .94 .94 0 0 0 1.1-.1v-.8h-.5M211 153.7a1.32 1.32 0 0 1 1.5 .8 1.32 1.32 0 0 1-.5 1.5l-1 .2zM212.2 149.6v2.5M213.6 153.7v2l.4 .5h.5l.5-.5v-2M214.7 149.8l-1-.2a.61 .61 0 0 0-.5 .6 .61 .61 0 0 0 .5 .6 .92 .92 0 0 1 1 .6 .64 .64 0 0 1-.5 .7l-.9-.1M217.3 149.6h1.4M217.6 153.9a1 1 0 0 0-1.2 0 1 1 0 0 0-.3 1.2 .94 .94 0 0 0 .4 1 .94 .94 0 0 0 1.1-.2M218 149.6v2.5M218.7 154.9h.8M219.6 150.8h1.4M219.6 149.6v2.5"/>
<path d="M219.9 153.7h-1.2v2.5h1.2M220.9 153.7a1.32 1.32 0 0 1 1.5 .8 1.32 1.32 0 0 1-.5 1.5l-1 .2zM221 149.6v2.5M222.2 150.8h.8M223.4 149.6h-1.2v2.5h1.2M225.1 153.7l.6 2.5 .5-1.8 .4 1.8 .6-2.5M226.3 151h1a.68 .68 0 0 0 .5-.7 .68 .68 0 0 0-.5-.7h-1v2.5M228.2 153.7v2.5M228.8 151h1a.68 .68 0 0 0 .5-.7 .68 .68 0 0 0-.5-.7h-1v2.5M229 153.7h1.5M229.4 151l.9 1.1M229.7 153.7v2.5"/>
<path d="M231.3 154.9h1.4M231.3 153.7v2.5M231.6 149.8a.83 .83 0 0 1 .9-.1 .83 .83 0 0 1 .4 .8v.8a.83 .83 0 0 1-.8 .9 .83 .83 0 0 1-.9-.9v-.8zM232.7 153.7v2.5M233.9 154a.84 .84 0 0 1 1-.3 .84 .84 0 0 1 .6 .8v.8a.83 .83 0 0 1-.9 .9 .83 .83 0 0 1-.8-.9zM234 151h.9a.68 .68 0 0 0 .5-.7 .68 .68 0 0 0-.5-.7h-.9v2.5M236.5 150.8h.8M236.5 153.7v2l.5 .5 .7-.2 .3-.3v-2M237.7 149.6h-1.2v2.5h1.2M238.7 151h1a.68 .68 0 0 0 .5-.7 .68 .68 0 0 0-.5-.7h-1v2.5M238.8 153.7h1.4M239.3 151l.9 1.1"/>
<path d="M239.5 153.7v2.5M240.9 149.6h1.4M241.6 149.6v2.5M242.6 156.2l.8-2.5 .9 2.5M242.8 149.6l.8 1.4M242.8 155.5h1.2M243.6 151v1.1M244.4 149.6l-.8 1.4M245.1 153.7v2l.5 .5 .7-.2 .2-.3v-2M247.4 153.7h1.4M247.4 149.8a.83 .83 0 0 1 .9-.1 .83 .83 0 0 1 .4 .8v.8a.83 .83 0 0 1-.8 .9 .83 .83 0 0 1-.8-.9v-.8zM248.1 153.7v2.5"/>
<path d="M249.6 154.9h1.4M249.6 153.7v2.5M249.8 150.8h.8M251 149.6h-1.2v2.5M251 153.7v2.5M252.2 154a.84 .84 0 0 1 1-.3 .84 .84 0 0 1 .6 .8v.8a.83 .83 0 0 1-.8 .9 .83 .83 0 0 1-.9-.9zM253.8 151h1a.68 .68 0 0 0 .5-.7 .68 .68 0 0 0-.5-.7h-1v2.5M254.4 151l.9 1.1M254.9 155h.9a.68 .68 0 0 0 .5-.7 .68 .68 0 0 0-.5-.6h-.9v2.5M255.5 155l.8 1.2M256 149.6l.8 1.4M256.8 151v1.1"/>
<path d="M257.4 153.7v2.5M257.7 149.6l-.9 1.4M258.1 152.1l.9-2.5 .8 2.5M258.4 151.4h1.2M259.9 153.8l-1-.1a.61 .61 0 0 0-.5 .6 .61 .61 0 0 0 .5 .6 .92 .92 0 0 1 1 .6 .63 .63 0 0 1-.5 .7l-1-.2M260.6 156.2l.8-2.5 .8 2.5M260.8 155.5h1.2M262.1 149.6v2.5l-1.5-2.5v2.5M262.7 153.7h1.4M263.4 153.7v2.5M265 153.7v2.5M265.2 149.6a1.32 1.32 0 0 1 1.4 .9 1.32 1.32 0 0 1-.5 1.5l-.9 .1z"/>
<path d="M266.2 154a.84 .84 0 0 1 .9-.3 .84 .84 0 0 1 .6 .8v.8a.83 .83 0 0 1-.8 .9 .83 .83 0 0 1-.9-.9zM267.3 149.6l.8 1.4M268.1 151v1.1M269 149.6l-.9 1.4M270.2 153.7v2.5l-1.4-2.5v2.5M271.2 149.6v2.5l-1.4-2.5v2.5M271.4 155.9l.1 .1-.1 .2M271.4 155.9l-.1 .1 .1 .2M271.4 155.9v.3M272.1 152.1l.8-2.5 .8 2.5M272.3 151.4h1.2M274.6 152.1v-2.5l.8 1.8 .8-1.8v2.5"/>
<path d="M277.4 149.6v2.5M280 149.9a1 1 0 0 0-1.2 0 1 1 0 0 0-.3 1.2 .94 .94 0 0 0 .5 .9 .94 .94 0 0 0 1-.1M282.4 149.8l-.9-.2a.61 .61 0 0 0-.5 .6 .61 .61 0 0 0 .5 .6 .92 .92 0 0 1 .9 .6 .64 .64 0 0 1-.5 .7l-.9-.1M205.1 169.8h1.2M206.8 168.1h-1.7v3.5M208.1 168.1v3.5M211.8 168.5a1.3 1.3 0 0 0-1.5-.2 1.3 1.3 0 0 0-.7 1.3 1.48 1.48 0 0 0 .4 1.6 1.48 1.48 0 0 0 1.6 .3l.2-.2M213.3 170.3h2.6M217.4 171.6h2M217.4 169.1l.7-.5 .3-.5v3.5M221.1 168.5a.84 .84 0 0 1 .8-.4 .84 .84 0 0 1 .7 .7 2.06 2.06 0 0 1-.7 2.8 .89 .89 0 0 1-1-.6 2.99 2.99 0 0 1 .2-2.5zM224.6 168.3a.83 .83 0 0 1 1.3 .5 2.06 2.06 0 0 1-.6 2.8 .89 .89 0 0 1-1-.6 2.72 2.72 0 0 1 .3-2.7z"/>
<path d="M227.1 171.6l1.2-3.5 1.1 3.5M227.4 170.6h1.7M131 197.4h.3M131.5 196.4h-.5v2M131.9 196.4v2M132.9 196.6l-.2-.2a1.37 1.37 0 0 0-.2 1.9l.2 .1 .2-.2M133.3 197.7h.8M134.5 198.4h.6M134.5 197l.3-.6v2M135.6 196.5l.1-.1a1.6 1.6 0 0 1 0 2 2.3 2.3 0 0 1-.1-1.9zM136.6 196.5l.1-.1a1.6 1.6 0 0 1 0 2 2.3 2.3 0 0 1-.1-1.9zM137.3 198.4l.3-2 .4 2"/>
<path d="M137.4 197.9h.5M138.3 198.2v.2M138.8 196.4v2M138.9 197.7l.2 .7M139.1 197.1l-.3 .8M139.6 196.4v.2M139.6 197.1v1.3M140.5 197.2l-.3-.1-.2 .4 .1 .8h.4M140.9 197.2h.4v1.2M141.3 197.6a.43 .43 0 0 0-.4 .3 .43 .43 0 0 0 .3 .5l.1-.1M142.2 197.2l-.2-.1-.2 .4 .1 .8h.3M142.2 196.4v2"/>
<path d="M142.5 198.6h.7M143.5 197.2l.3-.1 .2 .4-.1 .8h-.4M143.5 197.1v2M144.8 197.2l-.3-.1-.2 .4 .1 .8h.4M145.2 197.2l.3-.1 .2 .4-.1 .8h-.4M145.2 196.4v2M163.8 188.4v5M163.8 190.3l-.4-.2h-.7l-.4 .2-.4 .7v1.4l.4 .7 .4 .3h.7l.4-.3M165.5 193.4h2.3M165.5 189.8l.8-.7 .4-.7v5M169.3 188.9l.6-.5h1a1.44 1.44 0 0 1 .5 2.1l-2.3 2.9h2.5M173.8 196.4a.64 .64 0 0 0-.7-.2 .64 .64 0 0 0-.4 .6l-.1 .8a.94 .94 0 0 0 .8 1.1l.4-.3"/>
<path d="M174.1 188.1l-1 3.6h2.5M174.7 196.2v2.5M174.7 197.3h1.1M175 190.1v3.3M175.8 196.2v2.5M176.6 190.1h1.5M176.8 197.3h.6M177.7 196.2h-.9v2.5h.9M178.1 188.4h-.4l-.4 .2-.2 .5v4.3M179.4 190.3l.4-.2h.8l.4 .2 .1 .5v2.6M179.7 196.4a.64 .64 0 0 0-.7-.2 .64 .64 0 0 0-.4 .6l-.1 .8a.94 .94 0 0 0 .8 1.1l.4-.3M180.6 196.2v2.5"/>
<path d="M180.9 197.2l.8 1.5M181.1 191.2l-.3 .3h-1a1.06 1.06 0 0 0-.6 .9 1.06 1.06 0 0 0 .6 1h1l.3-.3M181.7 196.2l-1.1 1.4M182.6 197.3h.6M183.5 196.2h-.9v2.5h.9M184.4 196.2h.5a1.49 1.49 0 0 1 0 2.5h-.5zM185 188.4h-2l-.1 2.4 .5-.5h1l.4 .2a2.06 2.06 0 0 1 0 2.6l-.4 .3h-1l-.5-.5M195.7 196.3a.45 .45 0 0 1 .5-.1 .45 .45 0 0 1 .3 .4l.1 1.1a.92 .92 0 0 1-.5 1h-.2a1.95 1.95 0 0 1-.2-2.4zM197.4 198.4v.3M198.3 198.7h1.1M198.3 196.9l.6-.7v2.5M200.3 198.4v.3"/>
<path d="M201.4 196.3a.45 .45 0 0 1 .5-.1 .45 .45 0 0 1 .3 .4l.1 1.1a.92 .92 0 0 1-.5 1h-.2a1.94 1.94 0 0 1-.2-2.4zM203.1 197.7h1.6M203.9 196.8v1.9M207.7 195.8a3.4 3.4 0 0 0 0 3.8M208.5 196.2v2l.4 .5 .5-.2 .2-.3v-2M210.6 197v1.7M210.6 197.2l.3-.2 .4 .1 .1 1.6M212.4 197v1.7M213 197l-.4 .1-.2 .4M213.5 197.8l1-.2-.1-.5-.6-.1-.3 .3 .1 1.2 .2 .2 .6-.2M215.3 196.2v2.1l.3 .4M216.3 197.8l.9-.2-.1-.5-.5-.1-.3 .3 .1 1.2 .2 .2 .5-.2"/>
<path d="M218.1 197.1l.2-.1 .6 .1 .1 1.6M219 197.6l-.7 .1a.53 .53 0 0 0-.3 .5 .53 .53 0 0 0 .3 .5l.7-.2M220.2 190.8h1.7M220.6 197.1l-.5-.1a.44 .44 0 0 0-.3 .4 .44 .44 0 0 0 .3 .4h.3a.44 .44 0 0 1 .3 .4 .44 .44 0 0 1-.3 .5l-.6-.2M221.4 197.8l1-.2-.1-.5-.6-.1-.3 .3 .1 1.2 .2 .2 .6-.2M222.6 188.4h-2.4v5M223.8 193.4l1.6-5 1.7 5M224.1 197.1l-.6-.1-.4 .5v.7l.2 .3 .2 .2 .6-.2M224.1 196.2v2.5M224.2 192h2.4M224.9 195.8a3.4 3.4 0 0 1 0 3.8M228.8 188.4h1.6a1.21 1.21 0 0 1 1 1.2 1.21 1.21 0 0 1-1 1.2 1.33 1.33 0 0 1 1.3 1.2 1.33 1.33 0 0 1-1 1.4h-1.9z"/>
<path d="M228.8 190.8h1.6M233.8 191h1.9a1.36 1.36 0 0 0 1-1.3 1.36 1.36 0 0 0-1-1.3h-1.9v5M235 191l1.6 2.4M238.8 188.4v5M244 188.9a1.73 1.73 0 0 0-2.9 .7 3.2 3.2 0 0 0 .8 3.5 1.76 1.76 0 0 0 2.1-.2M245.4 193.4l1.7-5 1.7 5M245.9 192h2.4M249.7 188.4h2.9M251.1 188.4v5M254.2 188.4v5M255.6 196.4l.3-.2 .7 .1a.79 .79 0 0 1 .1 .9l-1.2 1.5h1.3M256.6 189.1a1.68 1.68 0 0 1 1.9-.7 1.68 1.68 0 0 1 1.2 1.7v1.6a1.67 1.67 0 0 1-1.7 1.8 1.67 1.67 0 0 1-1.6-1.8v-1.6z"/>
<path d="M259.3 196.3l.2-.1 .6 .1a1.84 1.84 0 0 1-.2 2.4l-.6-.2a2.12 2.12 0 0 1 0-2.2zM261.2 197.3h.7M262.2 196.2h-1v2.5M264.7 188.4v5l-2.8-5v5M264.8 197.2l-.4-.4 .1-.4 .3-.2h.3l.4 .4-.1 .4-.3 .2M264.8 197.2l-.2 .1a.84 .84 0 0 0 .2 1.4l.5-.2a.84 .84 0 0 0-.2-1.3M264.8 197.2h.3"/>
</g>
<path d="M273 192.3l1.6-5 1.7 5M273.4 190.8h2.4M278.9 187l-1.2 3.6h3.1M280.1 188.9v3.4" fill="none" stroke="#00007f" stroke-width="1"/>
<g fill="none" stroke="#00f" stroke-width=".21">
<path d="M108.6 137.4h.7a.73 .73 0 0 0 .4-.6 .73 .73 0 0 0-.4-.7h-.7v2.5M110.6 137.4h.7a.73 .73 0 0 0 .4-.6 .73 .73 0 0 0-.4-.7h-.7v2.5M111.1 137.4l.6 1.2M112.8 136.2l.2-.1 .5 .1a1.85 1.85 0 0 1-.2 2.4l-.5-.1a2.13 2.13 0 0 1 0-2.3zM115.2 136.1v1.8a.68 .68 0 0 1-.7 .7M116.2 137.3h.7M117.1 136.1h-.9v2.5h.9M119.1 136.4a.64 .64 0 0 0-.6-.3 .64 .64 0 0 0-.5 .6l-.1 .8a.94 .94 0 0 0 .9 1.1l.3-.2M119.7 136.1h1.2M120.3 136.1v2.5M108.6 145.1h.5a1.49 1.49 0 0 1 0 2.5h-.5zM109.7 154.4a.64 .64 0 0 0-.7-.3 .64 .64 0 0 0-.4 .6l-.1 .8a.94 .94 0 0 0 .8 1.1l.4-.2"/>
<path d="M110.6 146.4h.7a.73 .73 0 0 0 .4-.6 .73 .73 0 0 0-.4-.7h-.7v2.5M110.6 154.1v2.5M110.6 155.3h1.1M111.1 146.4l.6 1.2M111.7 154.1v2.5M112.7 154.1v2.5M113 155.2l.8 1.4M113.7 145.1v2.5l-1.1-2.5v2.5M113.8 154.1l-1.1 1.4M108.6 174.6v-2.5l.6 1.8 .7-1.8v2.5M108.6 164.3h.6M109.5 163.1h-.9v2.5h.9"/>
<path d="M110.9 173.3h.6M111.5 163.1v2.5l-1.1-2.5v2.5M111.8 172.1h-.9v2.5M112.6 173.4h.7a.73 .73 0 0 0 .4-.6 .73 .73 0 0 0-.4-.7h-.7v2.5M113.1 173.4l.6 1.2M113.5 163.2a.66 .66 0 0 0-1 .5l-.1 .8a.94 .94 0 0 0 .8 1.1l.4-.2v-.9h-.4M115.7 165.6l.7-2.5 .7 2.5M115.9 164.9h1M117.3 174.6l.7-2.5 .7 2.5M117.5 173.9h1M117.7 164.4h.8a.73 .73 0 0 0 .4-.6 .73 .73 0 0 0-.4-.7h-.8v2.5M119.3 173.4h.8a.73 .73 0 0 0 .4-.6 .73 .73 0 0 0-.4-.7h-.8v2.5"/>
<path d="M119.7 164.4h.8a.73 .73 0 0 0 .4-.6 .73 .73 0 0 0-.4-.7h-.8v2.5M121.3 173.4h.8a.73 .73 0 0 0 .4-.6 .73 .73 0 0 0-.4-.7h-.8v2.5M108.5 197.3h.5M109.2 196.2h-.7v2.5M109.6 181.2l-.7-.1-.3 .3-.1 .4a1 1 0 0 0 .9 .7l.2 .4-.2 .6-.2 .1-.7-.1M109.7 196.2v2.5M110.5 196.2v2.5h.7M110.5 181.1v2.5M110.5 182.3h1.1M111.6 181.1v2.5M111.7 197.3h.5M112.4 196.2h-.7v2.5h.7"/>
<path d="M112.6 182.3h.6M113.5 181.1h-.9v2.5h.9M113.9 196.2v2.5l-.9-2.5v2.5M114.4 182.3h.7M114.4 198.7l.5-2.5 .5 2.5M114.5 197.9h.7M115.3 181.1h-.9v2.5h.9M115.9 198.7v-2.5l.5 1.7 .5-1.7v2.5M115.9 181.1h1.2M116.5 181.1v2.5M117.6 197.3h.5M118.3 196.2h-.7v2.5h.7"/>
<path d="M119.2 182.4h.8a.73 .73 0 0 0 .4-.6 .73 .73 0 0 0-.4-.7h-.8v2.5M121 183.6l.6-2.5 .7 2.5M121.1 182.9h1M122.7 181.1h1.1M123.2 181.1v2.5M124.5 182.3h1.1M124.5 181.1v2.5M125.6 181.1v2.5M148.3 196.2l.7 2.5 .6-2.5M149.6 181.2a.66 .66 0 0 0-1 .5l-.1 .8a.94 .94 0 0 0 .8 1.1l.4-.2v-.9h-.4M150 198.7l.7-2.5 .6 2.5M150.2 197.9h.9"/>
<path d="M150.6 181.1v2.5M151.2 181.1h1.2M151.8 181.1v2.5M152 197.5h.8a.73 .73 0 0 0 .4-.7 .73 .73 0 0 0-.4-.6h-.8v2.5M152.5 197.5l.6 1.2M154 196.2v2.5M154.6 182.3h1.1M154.6 181.1v2.5M154.7 198.7l.6-2.5 .7 2.5M154.9 197.9h.9M155.7 181.1v2.5M156.4 183.6l.7-2.5 .6 2.5"/>
<path d="M156.6 182.9h.9M157.8 196.2v2.5l-1.1-2.5v2.5M158.5 196.2h1.1M159.1 196.2v2.5M159.4 181.2l-.7-.1-.3 .3-.1 .4a1 1 0 0 0 .9 .7l.2 .4-.2 .6-.1 .1-.8-.1M160.3 182.3h1.1M160.3 181.1v2.5M161.4 181.1v2.5M188.6 181.1h.5a1.49 1.49 0 0 1 0 2.5h-.5zM188.6 197.5h.7a.73 .73 0 0 0 .4-.7 .73 .73 0 0 0-.4-.6h-.7v2.5M189.1 197.5l.6 1.2M190.6 197.3h.6"/>
<path d="M190.6 182.4h.7a.73 .73 0 0 0 .4-.6 .73 .73 0 0 0-.4-.7h-.7v2.5M191.1 182.4l.6 1.2M191.5 196.2h-.9v2.5h.9M192.1 196.2l.7 2.5 .6-2.5M192.3 183.6l.7-2.5 .6 2.5M192.5 182.9h.9M194.1 196.2v2.5M194.1 181.1l.5 2.5 .4-1.8 .3 1.8 .5-2.5M196.1 196.3l-.8-.1-.2 .2-.1 .5a.99 .99 0 0 0 .9 .7l.2 .3-.2 .6-.2 .2-.7-.2M196.6 181.1v2.5M197 196.2v2.5M198.1 196.3l.2-.1 .6 .1a1.85 1.85 0 0 1-.2 2.4l-.6-.2a2.11 2.11 0 0 1 0-2.2z"/>
<path d="M198.7 181.1v2.5l-1.2-2.5v2.5M200.7 181.2a.66 .66 0 0 0-1.1 .5l-.1 .8a.94 .94 0 0 0 .9 1.1l.4-.2v-.9h-.4M201.1 196.2v2.5l-1.1-2.5v2.5M204.3 181.1v2.5l-1.2-2.5v2.5M205.3 182.1l.2-.1a.55 .55 0 0 1 .7 .4v.7a.52 .52 0 0 1-.5 .5 .52 .52 0 0 1-.6-.5v-.7zM229.6 196.3l-.7-.1-.3 .2-.1 .5a.99 .99 0 0 0 .9 .7l.2 .3-.2 .6-.2 .2-.7-.2M230.5 197.3h1.1M230.5 196.2v2.5M231.6 196.2v2.5M232.6 197.3h.6M233.5 196.2h-.9v2.5h.9M234.4 197.3h.7"/>
<path d="M235.3 196.2h-.9v2.5h.9M235.9 196.2h1.2M236.5 196.2v2.5"/>
</g>
<g font-size="6.7" fill="#fff">
<text x="221.9" y="194">FABRICATION</text>
<text x="273" y="192.5">A4</text>
</g>
<g font-size="5.3" fill="#fff">
<text x="22" y="26.5">FIC-100A FABRICATION DOCUMENT</text>
<text x="163.5" y="194">d124fa5</text>
</g>
<text font-size="4.7" fill="#fff" x="205.8" y="171.8">FIC-100A</text>
<text font-size="4.3" fill="#fff" x="114.5" y="47.5">BOTTOM FABRICATION (SCALE 1:1)</text>
<g font-size="4" fill="#fff">
<text x="119.5" y="143">USB IR ADPT</text>
<text x="126.7" y="152">R. HICKS</text>
</g>
<text font-size="3.3" fill="#fff" x="108.6" y="154.3">THIS DESIGN AND/OR DRAWING IS THE PROPERTY OF RYAN DYNAMICSAND SHALL NOTBE REPRODUCED WITHOUT A</text>
<g font-size="2.7" fill="#fff">
<text x="102.7" y="134">ALL DIMENSIONS IN MILLIMETERS UNLESS OTHERWISE SPECIFIED.</text>
<text x="108" y="138.5">PROJECT</text>
<text x="108" y="147.5">DRN</text>
<text x="108" y="156.5">CHK</text>
<text x="108" y="165.5">ENG APP</text>
<text x="108" y="174.5">MFR APP</text>
<text x="108" y="183.5">SHEET PATH</text>
<text x="148" y="183.5">GIT HASH</text>
<text x="188" y="183.5">DRAWING No</text>
<text x="148" y="198.8">VARIANT</text>
<text x="174.8" y="198.8">CHECKED</text>
<text x="188" y="198.8">REVISION</text>
<text x="195.5" y="198.8">0.1.0+ (Unreleased)</text>
<text x="228" y="198.8">SHEET</text>
<text x="256.4" y="198.8">2 OF 8</text>
</g>
<g font-size="2" fill="#fff">
<text x="108" y="152">2026-04-24</text>
<text x="108" y="198.8">FILENAME</text>
</g>
<g font-size="1.7" fill="#fff">
<text x="40" y="6.6">1</text>
<text x="90" y="6.6">2</text>
<text x="140" y="6.6">3</text>
<text x="190" y="6.6">4</text>
<text x="240" y="6.6">5</text>
<text x="290" y="6.6">6</text>
<text x="15.5" y="30.6">A</text>
<text x="290.5" y="30.6">A</text>
<text x="15.5" y="80.6">B</text>
<text x="290.5" y="80.6">B</text>
<text x="15.5" y="130.6">C</text>
<text x="290.5" y="130.6">C</text>
<text x="15.5" y="180.6">D</text>
<text x="290.5" y="180.6">D</text>
<text x="40" y="204.7">1</text>
<text x="90" y="204.7">2</text>
<text x="140" y="204.7">3</text>
<text x="190" y="204.7">4</text>
<text x="240" y="204.7">5</text>
<text x="290" y="204.7">6</text>
</g>
<text font-size="1.3" fill="#fff" x="131.6" y="198.5">FIC-100A.kicad_pcb</text>
</svg>
